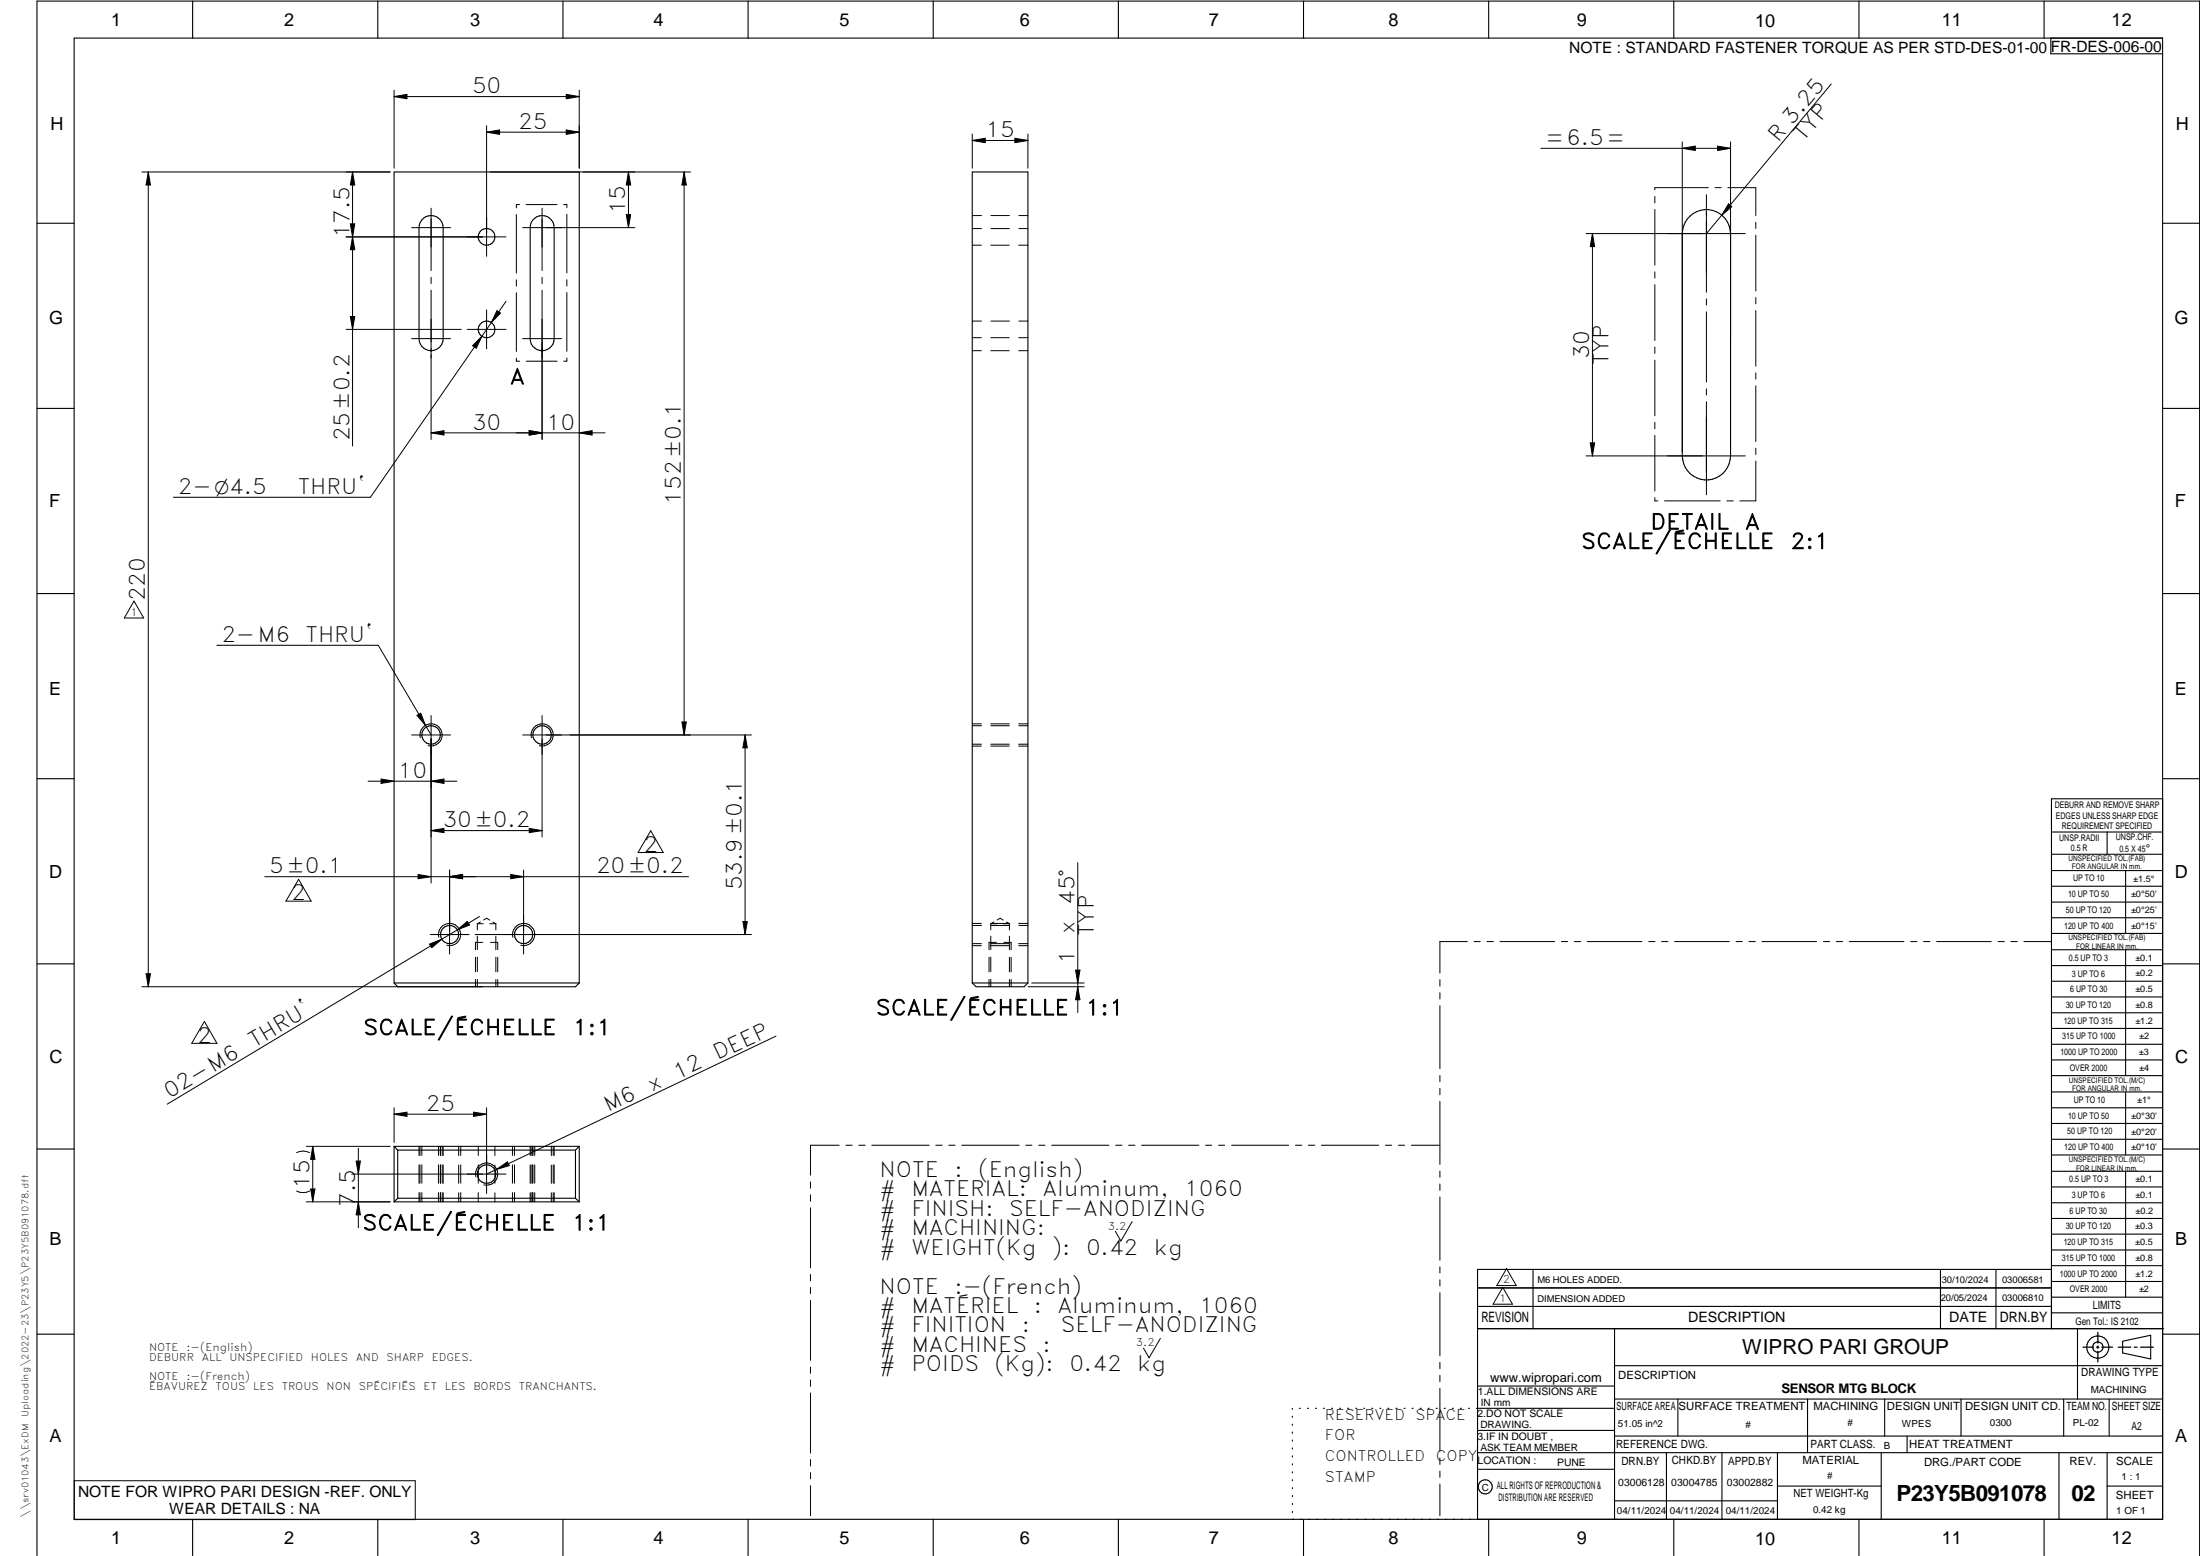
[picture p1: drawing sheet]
<svg xmlns="http://www.w3.org/2000/svg" width="594mm" height="420mm" viewBox="0 0 594 420" stroke-linecap="round" stroke-linejoin="round" font-family="sans-serif">
<g fill="none" stroke="#000" stroke-width=".3">
<path d="M20 10.3h564v400h-564zM52 .3v10M102 .3v10M152 .3v10M202 .3v10M252 .3v10M302 .3v10M352 .3v10M402 .3v10M452 .3v10M502 .3v10M552 .3v10"/>
<path d="M553.8 10.3v4.2h30.2M113.9 59.4a3.3 3.3 0 0 1 3.6-1 3.3 3.3 0 0 1 2.2 3.1v29.9a3.3 3.3 0 0 1-3.3 3.3 3.3 3.3 0 0 1-3.2-3.3v-29.9l.3-1.5zM143.8 59.4a3.3 3.3 0 0 1 3.7-1 3.3 3.3 0 0 1 2.1 3.1v29.9a3.2 3.2 0 0 1-3.2 3.3 3.2 3.2 0 0 1-3.2-3.3v-29.9l.3-1.5zM456.4 58.3a6.5 6.5 0 0 1 7-1.2 6.5 6.5 0 0 1 3.9 6v60a6.5 6.5 0 0 1-6.5 6.5 6.5 6.5 0 0 1-6.5-6.5v-60a6.7 6.7 0 0 1 2.1-4.8zM10 60.3h10M584 60.3h10M10 110.3h10M584 110.3h10M10 160.3h10M584 160.3h10M10 210.3h10M584 215.7h-30v143.1"/>
<path d="M584 210.3h10M554 224.7h30M554 230.7h30M554 235.1h30M554 239.3h30M569 224.7v6M574 235.1v17M554 243.6h30M554 247.8h30M554 252.1h30M554 256.5h30M574 256.5v33.9"/>
<path d="M10 260.3h10M106.4 265.4v-219h50v219M106.4 265.4h50M106.4 265.4l1 1h48l1-1M262.5 265.4v-219h15.1v219M262.5 265.4h15.1M277.6 265.4l-1 1h-13l-1.1-1M554 260.7h30M554 265h30M554 269.2h30M554 273.5h30M554 277.7h30"/>
<path d="M584 260.3h10M554 282h30M554 286.2h30M554 290.4h30M554 294.9h30M554 299.1h30M574 294.9v17M10 310.3h10M106.4 309.5v15M106.4 309.5h50M106.4 309.5l1 1.1M107.4 310.6h48"/>
<path d="M107.4 310.6v13M155.4 310.6v13M156.4 309.5l-1 1.1M156.4 309.5v15M554 303.4h30M554 307.6h30M554 311.9h30M554 316.3h30M574 316.3v34M584 310.3h10M106.4 324.5h50M107.4 323.6h48"/>
<path d="M107.4 323.6l-1 .9M155.4 323.6l1 .9M554 320.5h30M554 324.8h30M554 329h30M554 333.2h30M554 337.5h30M399 358.8h185.2M399 352.8h155M399 347.8h155M414 342.8v16M436 358.8v51.5"/>
<path d="M524 342.8v16M539 342.8v16M554 341.8h30M554 346h30M554 350.3h30M554 354.5h30M554 342.8h-155v67.5M561 358.8v19M10 360.3h10M399 374.3h37M436 377.8h148M453.1 377.8v10"/>
<path d="M488.1 377.8v14.5M508.9 377.8v10M529.5 377.8v10M557.3 377.8v10M569.5 377.8v10M573.2 362.2l7.6-1.6v6.3l-7.6-1.6zM584 368.8h-148M584 360.3h10M349 380.3v.3M349 382.4v.3M349 384.6v.3M349 386.7v.3"/>
<path d="M349 388.8v.3M349 391v.3M349 393.1v.3M349 395.3v.3M349 397.4v.3M349 399.5v.3M350.9 380.3h.2M353.1 380.3h.2M355.2 380.3h.3M357.4 380.3h.3M359.6 380.3h.3M361.7 380.3h.3"/>
<path d="M363.9 380.3h.3M366.1 380.3h.3M368.3 380.3h.2M370.4 380.3h.3M372.6 380.3h.3M374.8 380.3h.3M376.9 380.3h.4M379.1 380.3h.3M381.3 380.3h.3M383.4 380.3h.4M385.6 380.3h.3M387.8 380.3h.3"/>
<path d="M390 380.3h.3M392.2 380.3h.3M394.3 380.3h.3M396.5 380.3h.3M398.7 380.3h37.3M399 396.7h37M399 392.3h185M399 386.2h37M436 387.8h148M450 392.3v18M465 392.3v18M480 392.3v18"/>
<path d="M508 392.3v18M515 387.8v4.5M556 392.3v18M569 392.3v18M52 410.3v9.7M102 410.3v9.7M152 410.3v9.7M202 410.3v9.7M252 410.3v9.7M302 410.3v9.7M349 401.7v.3M349 403.8v.4"/>
<path d="M349 406v.3M349 408.1v.3M352 410.3v9.7M402 410.3v9.7M436 405.3h44M452 410.3v9.7M480 401.3h28M502 410.3v9.7M552 410.3v9.7M569 401.3h15M10 420v-419.7h584v419.7"/>
<circle cx="131.4" cy="64" r="2.26"/>
<circle cx="131.4" cy="88.9" r="2.25"/>
<circle cx="116.4" cy="198.5" r="2.5"/>
<circle cx="146.4" cy="198.5" r="2.49"/>
<circle cx="121.4" cy="252.3" r="2.45"/>
<circle cx="141.4" cy="252.3" r="2.45"/>
<circle cx="131.4" cy="317" r="2.49"/>
<circle cx="566.5" cy="363.7" r="1.39"/>
<circle cx="566.5" cy="363.8" r="3"/>
<circle cx="401.1" cy="401.5" r="1.9"/>
</g>
<g fill="none" stroke="#000" stroke-width=".27">
<path d="M106.4 24.3v21.1M106.4 26.1l3.5-.6v1.2zM106.4 26.1h50M131.4 34v35.2M131.4 35.7l3.5-.6v1.2zM131.4 35.7h25M152.9 25.5l3.5 .6-3.5 .6zM152.9 35.1l3.5 .6-3.5 .6zM156.4 24.3v21.1M262.5 37.9h15.1M262.5 36.2v9.2M262.5 37.9l3.6-.6v1.2z"/>
<path d="M274.1 37.3l3.5 .6-3.5 .6zM277.6 36.2v9.2M454.3 38.3v83.7M463.8 39.5l3.5 .5-3.5 .6zM467.3 38.3v53.7M494.5 22.7l-33.7 40.4M38.3 46.4h67.1M40 46.4l.6 3.6h-1.2zM40 46.4v220M95.2 46.4v74M95.2 46.4l.6 3.6h-1.2zM116.4 56.2v16.9"/>
<path d="M139.4 57.9v15.8M140.3 55.2h-.9v.9M142.1 55.2h8.3M146.4 56.2v16.9M152.2 55.2h.9v.9M153.1 57.9v15.8M169.1 58h1.2l-.6 3.5zM169.7 46.4l.6 3.6h-1.2zM169.7 46.4v15.1M184.7 46.4l.6 3.6h-1.2zM184.7 46.4v152.1M186.5 46.4h-54"/>
<path d="M262.5 58.2h2.5M267.6 58.2h5M275.1 58.2h2.5M416.1 40h51.2M446.9 53v1.8M446.9 56.6v15M454.3 40l3.5-.5v1.1zM460.8 52.6v26.3M461.3 50.7h-14.4v.6M463.1 50.7h1.7M466.6 50.7h7.5v7.5M466.8 55l.8 .8-2.7 2.3z"/>
<path d="M94.6 60.5h1.2l-.6 3.5zM95.2 64l.6 3.4h-1.2zM111.2 61.5h10.5M116.4 74.9v1.7M116.4 78.4v40.3M136.6 64h-43.1M139.4 75.6v1.7M139.4 79v15.9M141.1 61.5h30.3M146.4 74.9v1.7M146.4 78.4v40.3M153.1 75.5v1.7"/>
<path d="M153.1 79v15.9M262.5 66.2h2.5M262.5 61.7h2.5M267.5 66.2h5M267.6 61.7h5M275.1 66.2h2.5M275.1 61.7h2.5M428.3 63.1h43M430 63.1v60M430 63.1l.6 3.5h-1.2zM446.9 73.4v1.7M446.9 76.9v15"/>
<path d="M474.1 60v1.7M474.1 63.5v15.1M93.5 88.9h31.1M94.6 85.5h1.2l-.6 3.4zM111.2 91.4h10.5M126.1 88.9h10.5M130.1 90.8l-1.5 3.2-1-.7zM131.4 83.7v10.5M134.2 83.9l1 .6-2.5 2.6zM136.6 81.4l-36.6 52.9h-53.2M139.4 96.7v.8h.9M141.1 91.4h10.5"/>
<path d="M142.1 97.5h8.3M153.1 96.6v.9h-.9M262.5 94.7h2.5M262.5 91.2h2.5M262.5 86.7h2.5M267.5 94.7h5M267.5 91.2h5M267.6 86.7h5M275.1 94.7h2.5M275.1 91.2h2.5M275.1 86.7h2.5M446.9 93.7v1.7"/>
<path d="M446.9 97.2v15.1M460.8 80.7v1.7M460.8 84.2v19M474.1 80.3v1.7M474.1 83.9v15M116.4 116.9h47M116.4 116.9l3.5-.6v1.2zM142.9 116.3l3.5 .6-3.5 .6zM156.4 116.9l3.5-.6v1.2zM429.4 119.6h1.2l-.6 3.5zM446.9 114v1.8M446.9 117.6v15"/>
<path d="M460.8 105v1.7M460.8 108.5v25.1M474.1 100.7v1.7M474.1 104.2v15M428.3 123.1h43M446.9 134.4v.9h.8M449.5 135.3h15M466.3 135.3h1.7M474.1 124.5v10.8h-4.3M474.1 121v1.7M36.2 162.3l2.6 4.6h-5.2zM58.5 174.2h43.6l14.3 24.3"/>
<path d="M111.2 198.5h10.5M112.6 193.2l1-.6 1.3 3.3zM113.5 199.2a3 3 0 0 1 2.6-3.7 3 3 0 0 1 3.3 3.2 3 3 0 0 1-3.8 2.6M116.4 193.2v45.3M141.1 198.5h61.8M143.5 199.2a3 3 0 0 1 2.6-3.7 3 3 0 0 1 3.3 3.2 3 3 0 0 1-3.8 2.6M146.4 193.2v32.8M184.1 194.9h1.2l-.6 3.6zM201.2 198.5l.6 3.4h-1.2zM201.2 198.5v53.8M262.5 195.5h2.5M262.5 196h2.5"/>
<path d="M267.5 195.5h5M267.6 196h5M275.1 195.5h2.5M275.1 196h2.5M99.4 210.9h24M102.9 210.4l3.5 .5-3.5 .6zM116.4 210.9l3.5-.5v1.1zM262.5 201.5h2.5M262.5 201h2.5M267.5 201.5h5M267.5 201h5M275.1 201.5h2.5"/>
<path d="M275.1 201h2.5M71.5 236.7h114.4M80.6 237.4l3.4 5.9h-6.8zM112.9 236.1l3.5 .6-3.5 .6zM116.4 224.3h30M116.4 224.3l3.5-.6v1.1zM121.4 236.7l3.5-.6v1.2zM121.4 234.9v22.7M137.9 236.1l3.5 .6-3.5 .6zM141.4 234.9v22.7M142.9 223.7l3.5 .6-3.5 .5zM175.7 224.3l3.4 5.9h-6.8z"/>
<path d="M291 232.9v40.5M116 254.9l3.3-1.3-2.7 2.3zM116.2 252.3h10.5M118.5 253.1a3 3 0 0 1 2.6-3.8 3 3 0 0 1 3.3 3.2 3 3 0 0 1-3.8 2.7M123.5 251.1l2.7-2.3 .6 1zM128.3 252.3h74.6M128.4 258.5v3.9M128.9 249.4h1.6M128.9 258.4v4M128.9 249.4v1.7M128.9 252.8v3.6M129.5 247.5l-84.3 50.7"/>
<path d="M129.7 249l-.8 .4M130.4 254.5h-2v2M130.6 248.4l.8-.5 .8 .6M132.2 249.4h1.7M132.5 254.5h1.9v2M133.1 249l.8 .4M133.9 258.5v3.9M133.9 249.4v1.7M133.9 252.8v3.7M134.4 258.5v3.9M138.5 253.1a2.99 2.99 0 0 1 2.6-3.7 2.99 2.99 0 0 1 3.3 3.2 2.99 2.99 0 0 1-3.8 2.6M200.6 248.8h1.2l-.6 3.5z"/>
<path d="M262.5 255.4h2.5M262.5 249.3h2.5M262.5 254.8h2.5M262.5 249.9h2.5M267.1 258.5v3.9M267.5 255.4h5M267.5 249.3h5M267.5 249.4h1.7M267.5 249.4v1.7M267.5 252.8v3.6M267.5 258.4v4M267.5 254.8h5"/>
<path d="M267.6 249.9h5M268.4 249l-.9 .4M269.1 254.5h-2v2M269.3 248.4l.8-.5 .8 .6M270.9 249.4h1.7M271.1 254.5h1.9v2M271.8 249l.8 .4M272.6 249.4v1.7M272.6 252.8v3.7M272.6 258.5v3.9M273 258.5v3.9M275.1 255.4h2.5"/>
<path d="M275.1 249.3h2.5M275.1 254.8h2.5M275.1 249.9h2.5M396.2 254.3h-7.4v8.5M398.1 254.3h1.6M401.5 254.3h1.8M405 254.3h14.8M421.6 254.3h1.7M425.1 254.3h1.7M428.6 254.3h14.8M445.2 254.3h1.7M448.7 254.3h1.7"/>
<path d="M452.2 254.3h14.8M468.8 254.3h1.7M472.3 254.3h1.7M475.8 254.3h14.8M492.4 254.3h1.7M495.8 254.3h1.8M499.4 254.3h14.7M516 254.3h1.6M519.4 254.3h1.8M522.9 254.3h14.8M539.5 254.3h1.7M543 254.3h1.7"/>
<path d="M546.5 254.3h7.4M38.3 266.4h92M39.4 262.9h1.2l-.6 3.5zM55.2 275.8l3.4 5.9h-6.8zM128.4 264.5v1.9M128.9 264.5v1.9M133.9 264.5v1.9M134.4 264.5v1.9M209.5 279.8l-78.1 37.2M267.1 264.5v1.9M267.5 264.5v1.9M272.6 264.5v1.9"/>
<path d="M273 264.5v1.9M277.6 266.4h15.2M278.6 265.4h14.2M290.4 262h1.2l-.6 3.4zM291 266.4l.6 3.6h-1.2zM388.8 264.5v1.8M388.8 268.1v1.6M388.8 271.6v17M106.4 299.1v9.4M131.4 299.1v23.2M388.8 290.4v1.7M388.8 293.9v1.7"/>
<path d="M388.8 297.4v17M82.7 309.5h22.7M83.6 311.2a3.9 3.9 0 0 0-3.5 0M84.4 309.5v15M84.4 309.5l.6 3.6h-1.1zM96.2 313.5h1.1l-.5 3.5zM96.8 310v21.6M106.4 300.9l3.5-.6v1.2zM106.4 300.9h25M113.2 309.5v2.5M113.2 314.6v4.9M113.4 309.5v2.5"/>
<path d="M113.4 314.5v5M113.9 309.5v2.5M113.9 314.5v5M118.4 309.5v2.5M118.4 314.5v5M118.9 309.5v2.5M118.9 314.6v4.9M118.9 314.5v5M119.4 309.5v2.5M119.4 314.5v5M119.7 309.5v2.5M119.7 314.6v4.9"/>
<path d="M123.9 309.5v2.5M123.9 314.6v4.9M124.4 309.5v2.5M124.4 314.5v5M127.9 300.3l3.5 .6-3.5 .6zM128.5 317.8a3 3 0 0 1 2.7-3.7 3 3 0 0 1 3.2 3.3 3 3 0 0 1-3.8 2.6M129.2 309.5v2.5M129.2 314.5v5M133.6 309.5v2.5M133.6 314.6v4.9M134.1 315.8l2.9-2.1 .5 1zM136.6 317h-41.6"/>
<path d="M138.4 309.5v2.5M138.4 314.5v5M138.9 309.5v2.5M138.9 314.5v5M143.2 309.5v2.5M143.2 314.6v4.9M143.4 309.5v2.5M143.4 314.5v5M143.9 309.5l-.1 2.5M143.9 314.5l-.1 5M144.4 309.5v2.5M144.4 314.5v5"/>
<path d="M148.9 309.5v2.5M148.9 314.6v4.9M149.4 309.5v2.5M149.4 314.5v5M149.6 309.5v2.5M149.6 314.6v4.9M218.9 319.2v1.6M226.6 309.2h-7.7v8.1M228.4 309.2h1.7M231.9 309.2h1.7M235.4 309.2h15.5M252.7 309.2h1.7"/>
<path d="M256.2 309.2h1.7M259.7 309.2h15.5M277 309.2h1.7M280.5 309.2h1.7M284 309.2h15.5M301.2 309.2h1.8M304.8 309.2h1.7M308.3 309.2h15.5M325.5 309.2h1.7M329.1 309.2h1.6M332.6 309.2h15.4M349.8 309.2h1.7"/>
<path d="M353.3 309.2h1.7M356.8 309.2h15.5M374.1 309.2h1.7M377.6 309.2h1.7M381.1 309.2h7.7M388.8 316.2v1.7M388.8 319.7v1.7M82.7 324.5h22.7M83.6 321.6a3.9 3.9 0 0 1-3.5 0M83.9 321.1h1.1l-.6 3.4zM96.8 324.5l.5 3.5h-1.1zM113.2 322.1v2.4"/>
<path d="M113.4 322v2.5M113.9 322v2.5M118.4 322v2.5M118.9 322.1v2.4M118.9 322v2.5M119.4 322v2.5M119.7 322.1v2.4M123.9 322.1v2.4M124.4 322v2.5M129.2 322v2.5M133.6 322.1v2.4M138.4 322v2.5"/>
<path d="M138.9 322v2.5M143.2 322.1v2.4M143.4 322v2.5M143.9 322l-.1 2.5M144.4 322v2.5M148.9 322.1v2.4M149.4 322v2.5M149.6 322.1v2.4M218.9 322.6v1.8M218.9 326.1v16.2M305.7 329.9l-3 5.2-1.5-2.6M388.8 323.2v17.1"/>
<path d="M218.9 344.1v1.8M218.9 347.6v1.7M218.9 351.2v16.1M388.8 342.1v1.6M388.8 345.6v1.7M388.8 349v17.1M405.8 347.6l2.6 4.6h-5.2zM406.8 342.6l2.6 4.5h-5.2zM218.9 369.1v1.7M218.9 372.6v1.8M218.9 376.1v16.2M313.3 361.4l-3 5.2-1.5-2.6"/>
<path d="M388.8 367.9v1.7M388.8 371.4v1.7M388.8 374.9v17M20.1 399.8h92v10.5h-92zM218.9 394.1v1.8M218.9 397.6v1.7M388.8 393.7v1.7M388.8 397.2v1.7M218.9 401.2v8.1M388.8 400.7v8.6"/>
</g>
<path d="M566.5 359.7v3M562.5 363.8h2.9M566.1 363.8h.7M566.5 363.4v.7M566.5 364.9v2.8M567.6 363.8h2.9M572 363.8h3.4M576.3 363.8h.8M578 363.8h3.5" fill="none" stroke="#000" stroke-width=".34"/>
<g fill="#000">
<path d="M106.4 26.1l3.5-.6v1.2zM131.4 35.7l3.5-.6v1.2zM152.9 25.5l3.5 .6-3.5 .6zM152.9 35.1l3.5 .6-3.5 .6zM262.5 37.9l3.6-.6v1.2zM274.1 37.3l3.5 .6-3.5 .6zM454.3 40l3.5-.5v1.1zM463.8 39.5l3.5 .5-3.5 .6zM40 46.4l.6 3.6h-1.2zM95.2 46.4l.6 3.6h-1.2zM169.1 58h1.2l-.6 3.5zM169.7 46.4l.6 3.6h-1.2z"/>
<path d="M184.7 46.4l.6 3.6h-1.2zM466.8 55l.8 .8-2.7 2.3zM94.6 60.5h1.2l-.6 3.5zM95.2 64l.6 3.4h-1.2zM430 63.1l.6 3.5h-1.2zM94.6 85.5h1.2l-.6 3.4zM130.1 90.8l-1.5 3.2-1-.7zM134.2 83.9l1 .6-2.5 2.6zM116.4 116.9l3.5-.6v1.2zM142.9 116.3l3.5 .6-3.5 .6zM156.4 116.9l3.5-.6v1.2zM429.4 119.6h1.2l-.6 3.5z"/>
<path d="M112.6 193.2l1-.6 1.3 3.3zM184.1 194.9h1.2l-.6 3.6zM102.9 210.4l3.5 .5-3.5 .6zM116.4 210.9l3.5-.5v1.1zM201.2 198.5l.6 3.4h-1.2zM112.9 236.1l3.5 .6-3.5 .6zM116.4 224.3l3.5-.6v1.1zM121.4 236.7l3.5-.6v1.2zM137.9 236.1l3.5 .6-3.5 .6zM142.9 223.7l3.5 .6-3.5 .5zM116 254.9l3.3-1.3-2.7 2.3zM123.5 251.1l2.7-2.3 .6 1z"/>
<path d="M200.6 248.8h1.2l-.6 3.5zM39.4 262.9h1.2l-.6 3.5zM291 266.4l.6 3.6h-1.2zM290.4 262h1.2l-.6 3.4zM84.4 309.5l.6 3.6h-1.1zM96.2 313.5h1.1l-.5 3.5zM106.4 300.9l3.5-.6v1.2zM127.9 300.3l3.5 .6-3.5 .6zM134.1 315.8l2.9-2.1 .5 1zM83.9 321.1h1.1l-.6 3.4zM96.8 324.5l.5 3.5h-1.1z"/>
</g>
<g font-size="6">
<text x="512.1" y="405.2">P23Y5B091078</text>
<text x="559.4" y="405.2">02</text>
</g>
<g font-size="5.7">
<text x="127.5" y="25.2">50</text>
<text x="139.9" y="34.8">25</text>
<text x="266.1" y="37.1">15</text>
<text x="417.3" y="39.2">=6.5=</text>
<text x="480.1" y="38.5" transform="rotate(-50 480.1 38.5)">R 3.25</text>
<text x="487" y="38.4" transform="rotate(-50 487 38.4)">TYP</text>
<text x="168.8" y="57.9" transform="rotate(-90 168.8 57.9)">15</text>
<text x="94.4" y="64.3" transform="rotate(-90 94.4 64.3)">17.5</text>
<text x="429.1" y="97" transform="rotate(-90 429.1 97)">30</text>
<text x="434.4" y="98.7" transform="rotate(-90 434.4 98.7)">TYP</text>
<text x="137.7" y="103.7">A</text>
<text x="94.4" y="119.2" transform="rotate(-90 94.4 119.2)">25±0.2</text>
<text x="127.5" y="116">30</text>
<text x="147.4" y="116">10</text>
<text x="48" y="133.4">2-O4.5</text>
<text x="80.4" y="133.4">THRU`</text>
<text x="183.8" y="136.3" transform="rotate(-90 183.8 136.3)">152±0.1</text>
<text x="445.7" y="142.9">DETAIL</text>
<text x="471.2" y="142.9">A</text>
<text x="427" y="148.2">SCALE/ÉCHELLE</text>
<text x="483.5" y="148.2">2:1</text>
<text x="39.2" y="162.4" transform="rotate(-90 39.2 162.4)">220</text>
<text x="59.8" y="173.4">2-M6</text>
<text x="82.5" y="173.4">THRU`</text>
<text x="107.4" y="210.1">10</text>
<text x="119.5" y="223.4">30±0.2</text>
<text x="173.7" y="230">2</text>
<text x="72.7" y="235.8">5±0.1</text>
<text x="160.9" y="235.8">20±0.2</text>
<text x="78.6" y="243.1">2</text>
<text x="200.3" y="240.4" transform="rotate(-90 200.3 240.4)">53.9±0.1</text>
<text x="290.1" y="244.3" transform="rotate(-90 290.1 244.3)">45°</text>
<text x="290.1" y="252.1" transform="rotate(-90 290.1 252.1)">x</text>
<text x="295.4" y="252.8" transform="rotate(-90 295.4 252.8)">TYP</text>
<text x="290.1" y="260.2" transform="rotate(-90 290.1 260.2)">1</text>
<text x="236.5" y="274.1">SCALE/ÉCHELLE</text>
<text x="293.1" y="274.1">1:1</text>
<text x="53.2" y="281.5">2</text>
<text x="98.1" y="279.4">SCALE/ÉCHELLE</text>
<text x="154.7" y="279.4">1:1</text>
<text x="68.6" y="283" transform="rotate(-31 68.6 283)">THRU`</text>
<text x="193.8" y="286.3" transform="rotate(-25 193.8 286.3)">DEEP</text>
<text x="182.9" y="291.5" transform="rotate(-25 182.9 291.5)">12</text>
<text x="45.8" y="296.8" transform="rotate(-31 45.8 296.8)">02-M6</text>
<text x="175.9" y="294.9" transform="rotate(-25 175.9 294.9)">x</text>
<text x="115" y="300">25</text>
<text x="164.2" y="300.4" transform="rotate(-25 164.2 300.4)">M6</text>
<text x="237.5" y="317.8">NOTE</text>
<text x="257.7" y="317.8">:</text>
<text x="264.1" y="317.8">(English)</text>
<text x="83.6" y="321" transform="rotate(-90 83.6 321)">15</text>
<text x="237.5" y="323">#</text>
<text x="246.1" y="323">MATERIAL:</text>
<text x="281.5" y="323">Aluminum,</text>
<text x="319.8" y="323">1060</text>
<text x="95.9" y="325.9" transform="rotate(-90 95.9 325.9)">7.5</text>
<text x="237.5" y="328.3">#</text>
<text x="246.1" y="328.3">FINISH:</text>
<text x="272.5" y="328.3">SELF-ANODIZING</text>
<text x="97.9" y="332.2">SCALE/ÉCHELLE</text>
<text x="154.4" y="332.2">1:1</text>
<text x="237.5" y="333.5">#</text>
<text x="246.1" y="333.5">MACHINING:</text>
<text x="237.5" y="338.8">#</text>
<text x="246.1" y="338.8">WEIGHT(Kg</text>
<text x="284" y="338.8">):</text>
<text x="293.3" y="338.8">0.42</text>
<text x="311.6" y="338.8">kg</text>
<text x="237.5" y="349.3">NOTE</text>
<text x="257.7" y="349.3">:-(French)</text>
<text x="237.5" y="354.5">#</text>
<text x="237.5" y="359.8">#</text>
<text x="246.1" y="359.8">FINITION</text>
<text x="246.1" y="354.5">MATÉRIEL</text>
<text x="275.9" y="359.8">:</text>
<text x="279.2" y="354.5">:</text>
<text x="285.6" y="354.5">Aluminum,</text>
<text x="286.5" y="359.8">SELF-ANODIZING</text>
<text x="323.8" y="354.5">1060</text>
<text x="237.5" y="365">#</text>
<text x="246.1" y="365">MACHINES</text>
<text x="281.5" y="365">:</text>
<text x="237.5" y="370.3">#</text>
<text x="246.1" y="370.3">POIDS</text>
<text x="268.5" y="370.3">(Kg):</text>
<text x="288.8" y="370.3">0.42</text>
<text x="307.1" y="370.3">kg</text>
</g>
<text font-size="5.6" x="470.5" y="365.5">WIPRO PARI GROUP</text>
<g font-size="4.9">
<text x="30" y="6.9">1</text>
<text x="76.7" y="6.9">2</text>
<text x="127" y="6.9">3</text>
<text x="176.5" y="6.9">4</text>
<text x="226.7" y="6.9">5</text>
<text x="275.4" y="6.9">6</text>
<text x="326.4" y="6.9">7</text>
<text x="375" y="6.9">8</text>
<text x="425.8" y="6.9">9</text>
<text x="473.9" y="7.3">10</text>
<text x="524.3" y="6.9">11</text>
<text x="570.2" y="6.9">12</text>
<text x="13.6" y="35.1">H</text>
<text x="587.6" y="35.1">H</text>
<text x="13.2" y="87.5">G</text>
<text x="587.2" y="87.5">G</text>
<text x="13.2" y="137">F</text>
<text x="587.2" y="137">F</text>
<text x="13.2" y="187.6">E</text>
<text x="587.2" y="187.6">E</text>
<text x="13.2" y="237">D</text>
<text x="587.2" y="237">D</text>
<text x="13.4" y="287.1">C</text>
<text x="587.4" y="287.1">C</text>
<text x="13.4" y="336.2">B</text>
<text x="587.4" y="336.2">B</text>
<text x="13.4" y="389.3">A</text>
<text x="587.4" y="389.3">A</text>
<text x="30" y="416.9">1</text>
<text x="76.7" y="416.9">2</text>
<text x="127" y="416.9">3</text>
<text x="176.5" y="416.9">4</text>
<text x="226.7" y="416.9">5</text>
<text x="275.4" y="416.9">6</text>
<text x="326.4" y="416.9">7</text>
<text x="375" y="416.9">8</text>
<text x="425.8" y="416.9">9</text>
<text x="473.9" y="417.3">10</text>
<text x="524.3" y="416.9">11</text>
<text x="570.2" y="416.9">12</text>
</g>
<g font-size="4.2">
<text x="423.7" y="14.3">NOTE : STANDARD FASTENER TORQUE AS PER STD-DES-01-00</text>
<text x="553.8" y="14">FR-DES-006-00</text>
<text x="21.1" y="404.3">NOTE FOR WIPRO PARI DESIGN -REF. ONLY</text>
<text x="45.7" y="408.8">WEAR DETAILS : NA</text>
</g>
<g font-size="3.9">
<text x="400" y="357.1">REVISION</text>
<text x="455.9" y="357.1">DESCRIPTION</text>
<text x="526.4" y="357.1">DATE</text>
<text x="540" y="357.1">DRN.BY</text>
<text x="357.8" y="383.3">RESERVED</text>
<text x="382.3" y="383.3">SPACE</text>
<text x="357.8" y="388.9">FOR</text>
<text x="357.8" y="394.5">CONTROLLED</text>
<text x="387.8" y="394.5">COPY</text>
<text x="357.8" y="400">STAMP</text>
</g>
<text font-size="3.6" x="481.1" y="376.1">SENSOR MTG BLOCK</text>
<text font-size="3.5" x="402.4" y="373.3">www.wipropari.com</text>
<g font-size="3.1">
<text x="565.1" y="353.5">LIMITS</text>
<text x="562" y="371.7">DRAWING TYPE</text>
<text x="437" y="372.3">DESCRIPTION</text>
<text x="436.5" y="380.8">SURFACE AREA</text>
<text x="453.3" y="380.8">SURFACE TREATMENT</text>
<text x="489.7" y="380.8">MACHINING</text>
<text x="509.5" y="380.8">DESIGN UNIT</text>
<text x="530.6" y="380.8">DESIGN UNIT CD.</text>
<text x="558" y="380.6">TEAM NO.</text>
<text x="570.3" y="380.7">SHEET SIZE</text>
<text x="575.6" y="386.1">A2</text>
<text x="436.4" y="391.1">REFERENCE DWG.</text>
<text x="437.8" y="395.5">DRN.BY</text>
<text x="451.4" y="395.4">CHKD.BY</text>
<text x="466.6" y="395.5">APPD.BY</text>
<text x="486.7" y="395.4">MATERIAL</text>
<text x="488.9" y="390.9">PART CLASS.</text>
<text x="515.6" y="390.9">HEAT TREATMENT</text>
<text x="519.6" y="395.9">DRG./PART CODE</text>
<text x="558.9" y="395.5">REV.</text>
<text x="571.4" y="395.6">SCALE</text>
<text x="484.3" y="404.2">NET WEIGHT-Kg</text>
<text x="571.4" y="404.7">SHEET</text>
</g>
<text font-size="3" x="579.5" y="230.1">°</text>
<g font-size="2.8">
<text x="35.2" y="166.2">1</text>
<text x="299.1" y="332.1">3.2</text>
<text x="405.8" y="346.5">2</text>
<text x="404.8" y="351.5">1</text>
<text x="560.4" y="357.7">Gen Tol.: IS 2102</text>
<text x="40.3" y="364.9">NOTE</text>
<text x="50.3" y="364.9">:-(English)</text>
<text x="306.7" y="363.6">3.2</text>
<text x="40.3" y="367.5">DEBURR</text>
<text x="54.5" y="367.5">ALL</text>
<text x="61.9" y="367.5">UNSPECIFIED</text>
<text x="84" y="367.5">HOLES</text>
<text x="96.1" y="367.5">AND</text>
<text x="104.4" y="367.5">SHARP</text>
<text x="116.6" y="367.5">EDGES.</text>
<text x="40.3" y="372.7">NOTE</text>
<text x="40.3" y="375.4">ÉBAVUREZ</text>
<text x="50.3" y="372.7">:-(French)</text>
<text x="58.2" y="375.4">TOUS</text>
<text x="68.4" y="375.4">LES</text>
<text x="76.1" y="375.4">TROUS</text>
<text x="88.2" y="375.4">NON</text>
<text x="96.9" y="375.4">SPÉCIFIÉS</text>
<text x="114.4" y="375.4">ET</text>
<text x="120.1" y="375.4">LES</text>
<text x="127.8" y="375.4">BORDS</text>
<text x="140.1" y="375.4">TRANCHANTS.</text>
<text x="399.1" y="376.6">1.ALL DIMENSIONS ARE</text>
<text x="399" y="382.7">2.DO NOT SCALE</text>
<text x="399" y="388.7">3.IF IN DOUBT ,</text>
<text x="399" y="395.4">LOCATION :</text>
<text x="420.5" y="396">PUNE</text>
<text x="404.2" y="402">ALL RIGHTS OF REPRODUCTION &amp;</text>
<text x="437" y="401.2">03006128</text>
<text x="451.3" y="401.2">03004785</text>
<text x="466.3" y="401.2">03002882</text>
<text x="404.7" y="405.4">DISTRIBUTION ARE RESERVED</text>
</g>
<g font-size="2.7">
<text x="564.6" y="376.2">MACHINING</text>
<text x="399.9" y="379.7">IN mm</text>
<text x="399.7" y="385.7">DRAWING.</text>
<text x="436.9" y="385.4">51.05 in^2</text>
<text x="471.4" y="385.5">#</text>
<text x="498.9" y="385">#</text>
<text x="513.6" y="385.3">WPES</text>
<text x="537.3" y="385.1">0300</text>
<text x="559.7" y="385.1">PL-02</text>
<text x="399.7" y="391.8">ASK TEAM MEMBER</text>
<text x="508.7" y="391.2">B</text>
<text x="493.4" y="399.5">#</text>
<text x="572.8" y="399.7">1 : 1</text>
<text x="400.1" y="402.5">C</text>
<text x="436.6" y="408.7">04/11/2024</text>
<text x="450.9" y="408.8">04/11/2024</text>
<text x="466" y="408.9">04/11/2024</text>
<text x="489.6" y="408.5">0.42 kg</text>
<text x="571.4" y="408.7">1 OF 1</text>
</g>
<g font-size="2.5">
<text x="554.9" y="218.3">DEBURR AND REMOVE SHARP</text>
<text x="555.2" y="221">EDGES UNLESS SHARP EDGE</text>
<text x="556.1" y="227.1">UNSP.RADII</text>
<text x="556.8" y="223.8">REQUIREMENT SPECIFIED</text>
<text x="571.4" y="226.9">UNSP.CHF.</text>
<text x="559.2" y="229.9">0.5 R</text>
<text x="572.3" y="230.1">0.5 X 45</text>
<text x="559.8" y="238">UP TO 10</text>
<text x="576.1" y="238.1">±1.5°</text>
<text x="558.5" y="242.2">10 UP TO 50</text>
<text x="575.5" y="242.3">±0°50'</text>
<text x="557.4" y="250.7">120 UP TO 400</text>
<text x="557.9" y="246.5">50 UP TO 120</text>
<text x="575.5" y="250.7">±0°15'</text>
<text x="575.5" y="246.5">±0°25'</text>
<text x="558.7" y="259.4">0.5 UP TO 3</text>
<text x="559.5" y="263.7">3 UP TO 6</text>
<text x="576.6" y="263.6">±0.2</text>
<text x="576.6" y="259.4">±0.1</text>
<text x="559" y="267.9">6 UP TO 30</text>
<text x="576.6" y="267.9">±0.5</text>
<text x="557.8" y="272.2">30 UP TO 120</text>
<text x="576.6" y="272.2">±0.8</text>
<text x="556.9" y="280.7">315 UP TO 1000</text>
<text x="557.3" y="276.4">120 UP TO 315</text>
<text x="576.6" y="276.4">±1.2</text>
<text x="577.7" y="280.7">±2</text>
<text x="556.4" y="284.9">1000 UP TO 2000</text>
<text x="577.6" y="284.9">±3</text>
<text x="558.9" y="289.2">OVER 2000</text>
<text x="577.7" y="289.3">±4</text>
<text x="560" y="297.9">UP TO 10</text>
<text x="577.1" y="297.9">±1°</text>
<text x="558.5" y="302.1">10 UP TO 50</text>
<text x="575.5" y="302.1">±0°30'</text>
<text x="557.4" y="310.6">120 UP TO 400</text>
<text x="558.2" y="306.3">50 UP TO 120</text>
<text x="575.5" y="310.6">±0°10'</text>
<text x="575.5" y="306.4">±0°20'</text>
<text x="558.8" y="319.2">0.5 UP TO 3</text>
<text x="559.4" y="323.4">3 UP TO 6</text>
<text x="576.6" y="319.2">±0.1</text>
<text x="576.6" y="323.5">±0.1</text>
<text x="558.9" y="327.7">6 UP TO 30</text>
<text x="576.7" y="327.7">±0.2</text>
<text x="557.8" y="332">30 UP TO 120</text>
<text x="576.6" y="332">±0.3</text>
<text x="556.8" y="340.5">315 UP TO 1000</text>
<text x="557.3" y="336.3">120 UP TO 315</text>
<text x="576.6" y="336.3">±0.5</text>
<text x="576.6" y="340.5">±0.8</text>
<text x="415.2" y="346.4">M6 HOLES ADDED.</text>
<text x="524.3" y="346.5">30/10/2024</text>
<text x="540.6" y="346.4">03006581</text>
<text x="556.2" y="344.7">1000 UP TO 2000</text>
<text x="576.6" y="344.7">±1.2</text>
<text x="415.2" y="351.5">DIMENSION ADDED</text>
<text x="524.1" y="351.3">20/05/2024</text>
<text x="540.6" y="351.4">03006810</text>
<text x="558.9" y="349">OVER 2000</text>
<text x="577.6" y="349">±2</text>
</g>
<g font-size="2.4">
<text x="7.7" y="382.7" transform="rotate(-90 7.7 382.7)">Uploading\2022-23\P23Y5\P23Y5B091078.dft</text>
<text x="7.7" y="409.8" transform="rotate(-90 7.7 409.8)">\\srv01043\ExDM</text>
</g>
<g font-size="2.1">
<text x="558.5" y="232.4">UNSPECIFIED TOL.(FAB)</text>
<text x="559.5" y="234.7">FOR ANGULAR IN mm.</text>
<text x="558.6" y="253.9">UNSPECIFIED TOL.(FAB)</text>
<text x="560.7" y="256.3">FOR LINEAR IN mm.</text>
<text x="558.7" y="292.3">UNSPECIFIED TOL.(M/C)</text>
<text x="559.6" y="294.7">FOR ANGULAR IN mm.</text>
<text x="558.7" y="313.7">UNSPECIFIED TOL.(M/C)</text>
<text x="560.6" y="316.1">FOR LINEAR IN mm.</text>
</g>
</svg>
